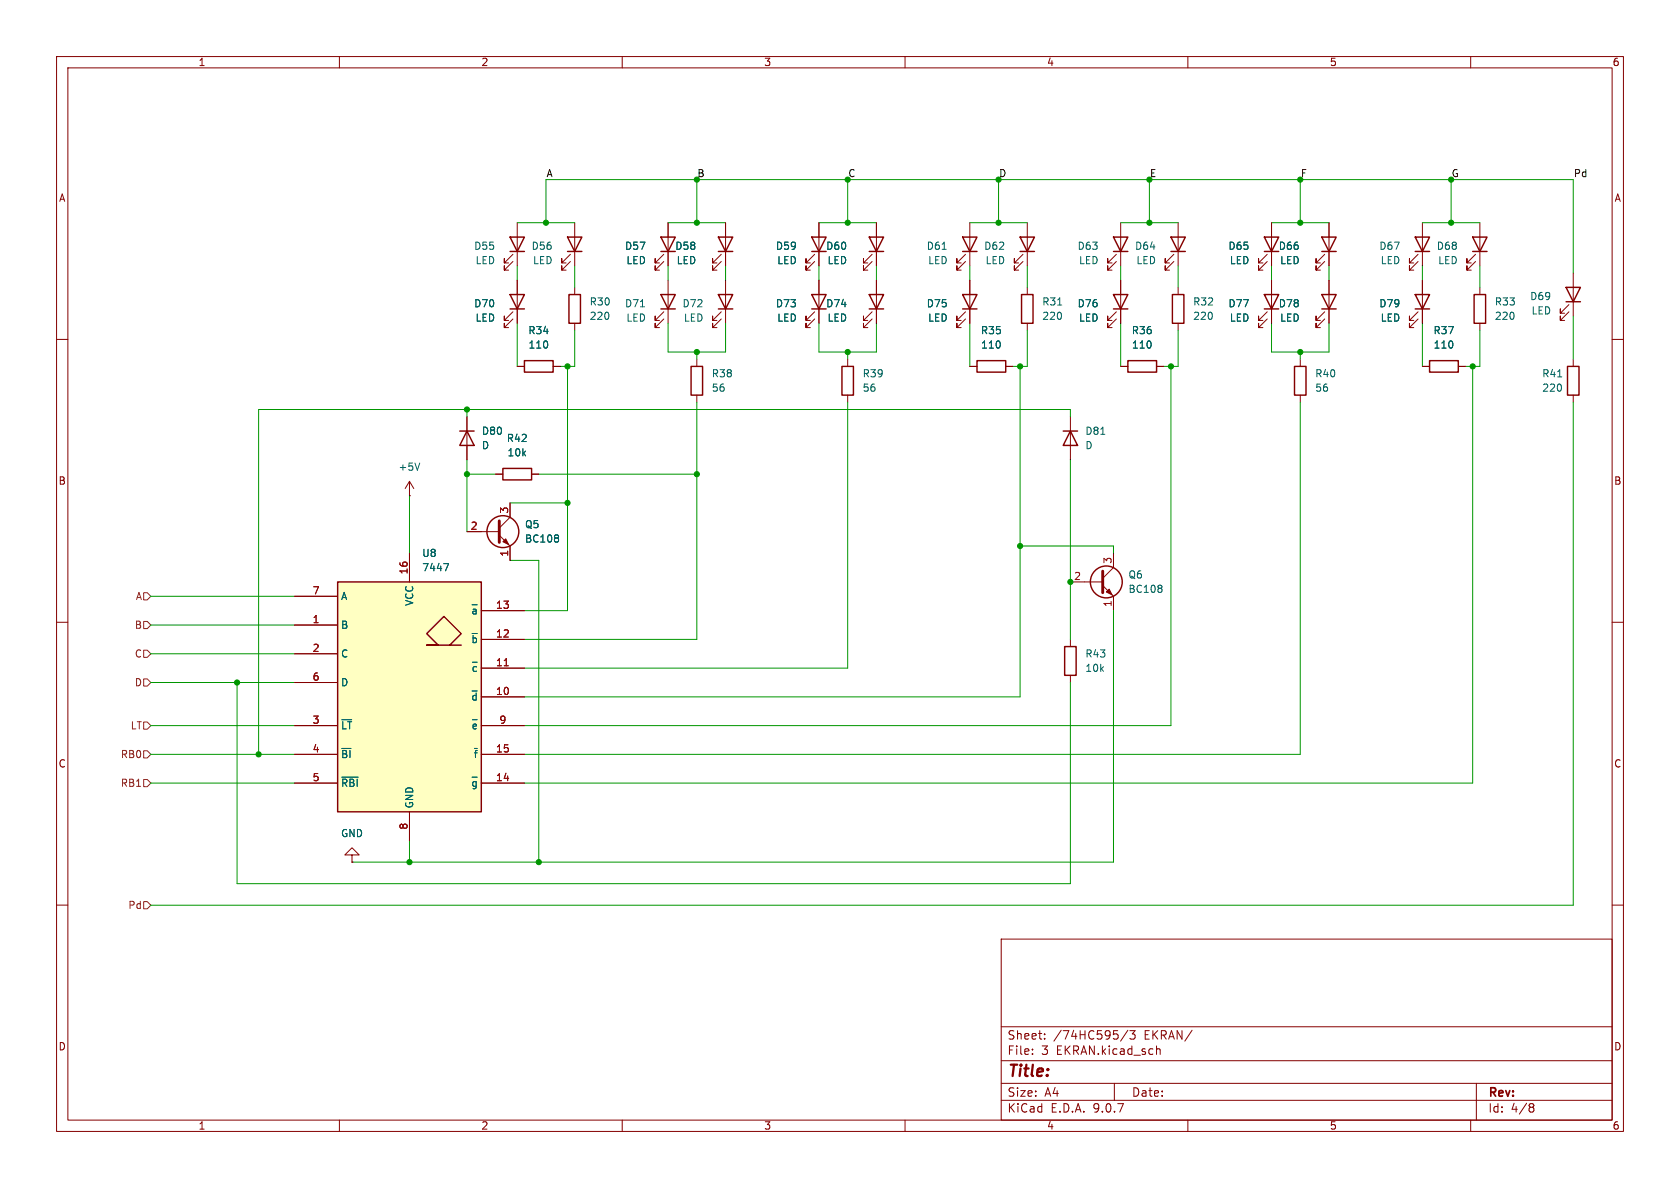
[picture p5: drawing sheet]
<svg xmlns="http://www.w3.org/2000/svg" width="297mm" height="210mm" viewBox="0 0 297 210" stroke-linecap="round" stroke-linejoin="round" font-family="sans-serif">
<g fill="none" stroke="#840000" stroke-width=".18">
<path d="M10 10h277v190h-277zM12 12h273v186h-273zM60 10v2M110 10v2M160 10v2M210 10v2M260 10v2M154.9 39.4v7.6M171.4 39.4v7.6M198.1 39.4v7.6M127.5 56.4l-1.5 1.5v-.7v.7h.7M127.5 55.1l-1.5 1.5v-.7v.7h.7"/>
<path d="M128.3 49.5v7.7M144 56.4l-1.5 1.5v-.7v.7h.8M144 55.1l-1.5 1.5v-.7v.7h.8M144.8 49.5v7.7M154.2 46.2l-1.5 1.6v-.8v.8h.7M154.2 45l-1.5 1.5v-.8v.8h.7M170.7 46.2l-1.5 1.6v-.8v.8h.7M170.7 45l-1.5 1.5v-.8v.8h.7M197.4 46.2l-1.6 1.6v-.8v.8h.8M197.4 45l-1.6 1.5v-.8v.8h.8M10 60h2M189.2 73.7v7.6"/>
<path d="M285 60h2M196.8 97.8v2.5l-1.9 1.9M10 110h2M189.2 102.9h5.7M189.2 113v1.3M189.2 119.4v1.3M194.9 103.5l1.9 1.9v2.6M285 110h2M10 160h2M177 166h108v32h-108zM285 160h2M60 198v2"/>
<path d="M110 198v2M160 198v2M177 194.5h108M177 191.5h108M177 187.5h108M177 181.5h108M182.5 186.3v.1M182.5 185.5v.1M184.7 183.6v.1M184.7 182.8v.1M197 191.5v3M199.4 182.1l-1.3 2"/>
<path d="M199.7 182.2h1l-.5 .6 .4 .1v.7l-.2 .1h-.4l-.3-.1M204.5 185.5l.2-.1 .3 .1 .1 .9M210 198v2M260 198v2M261 191.5v6.5M270.6 195.1l.4 .1 .2 .2-.3 .3M270.6 195.7h.3M270.9 195.7l.2 .2 .1 .4-.2 .2-.4 .1"/>
</g>
<g fill="none" stroke="#840000" stroke-width=".25">
<path d="M127 52.1h2.5l-1.2 2.5zM127 54.6h2.5M143.5 52.1h2.5l-1.2 2.5zM143.5 54.6h2.5M153.7 41.9h2.5l-1.3 2.6zM153.7 44.5h2.5M170.2 41.9h2.5l-1.3 2.6zM170.2 44.5h2.5M196.8 41.9h2.6l-1.3 2.6zM196.8 44.5h2.6M188 76.2h2.5M189.2 76.2l1.3 2.5h-2.5z"/>
<path d="M188.2 114.3h2v5.1h-2z"/>
<circle cx="195.6" cy="102.9" r="2.82"/>
</g>
<path d="M166.6 44.1h.7M194.6 76.8h.7M205.3 103.5l.1 .2-.1 .2M205.3 104.1l.1 .1-.1 .5" fill="none" stroke="#006464" stroke-width=".18"/>
<path d="M194.9 101v3.8" fill="none" stroke="#840000" stroke-width=".51"/>
<path d="M195.6 104.6l.5-.5 .5 1.1z" fill="#840000" stroke="#840000" stroke-width=".18"/>
<g fill="#ffffc2">
<path d="M59.7 102.9h25.4v40.6h-25.4z"/>
<path d="M75.4 112l3.1-3 3 3-2 2h2h-6.1h2.1z"/>
</g>
<g fill="none" stroke="#840000" stroke-width=".25">
<path d="M90.2 41.9h2.5l-1.3 2.6zM90.2 52.1h2.5l-1.3 2.5zM90.2 44.5h2.5M90.2 54.6h2.5M100.3 41.9h2.6l-1.3 2.6zM100.3 44.5h2.6M100.6 52.1h2v5.1h-2zM116.8 41.9h2.6l-1.3 2.6zM116.8 52.1h2.6l-1.3 2.5zM116.8 44.5h2.6M116.8 54.6h2.6M127 41.9h2.5l-1.2 2.6z"/>
<path d="M127 44.5h2.5M143.5 41.9h2.5l-1.2 2.6zM143.5 44.5h2.5M153.7 52.1h2.5l-1.3 2.5zM153.7 54.6h2.5M170.2 52.1h2.5l-1.3 2.5zM170.2 54.6h2.5M180.3 41.9h2.6l-1.3 2.6zM180.3 44.5h2.6M180.6 52.1h2v5.1h-2zM196.8 52.1h2.6l-1.3 2.5zM196.8 54.6h2.6"/>
<path d="M207 41.9h2.5l-1.2 2.6zM207 44.5h2.5M207.3 52.1h2v5.1h-2zM223.5 52.1h2.6l-1.3 2.5zM223.5 41.9h2.6l-1.3 2.6zM223.5 44.5h2.6M223.5 54.6h2.6M233.7 52.1h2.5l-1.3 2.5zM233.7 41.9h2.5l-1.3 2.6zM233.7 44.5h2.5M233.7 54.6h2.5M250.2 52.1h2.5l-1.2 2.5z"/>
<path d="M250.2 41.9h2.5l-1.2 2.6zM250.2 44.5h2.5M250.2 54.6h2.5M260.3 41.9h2.6l-1.3 2.6zM260.3 44.5h2.6M260.6 52.1h2v5.1h-2zM276.9 50.8h2.5l-1.3 2.5zM276.9 53.3h2.5M81.3 76.2h2.5M82.5 76.2l1.3 2.5h-2.5zM92.7 63.8h5.1v2h-5.1zM122.2 64.8h2v5.1h-2z"/>
<path d="M148.8 64.8h2.1v5.1h-2.1zM172.7 63.8h5.1v2h-5.1zM199.4 63.8h5.1v2h-5.1zM228.9 64.8h2v5.1h-2zM252.7 63.8h5.1v2h-5.1zM277.1 64.8h2v5.1h-2zM88.9 82.8h5.1v2h-5.1zM59.7 102.9h25.4v40.6h-25.4zM79.5 114l2-2-3-3-3.1 3 2.1 2h-2.1h6.1"/>
<circle cx="88.9" cy="94" r="2.82"/>
</g>
<g fill="none" stroke="#840000" stroke-width=".18">
<path d="M91.4 39.4v7.6M101.6 39.4v7.6M118.1 39.4v7.6M128.3 39.4v7.6M144.8 39.4v7.6M154.9 39.4v2.5M181.6 39.4v7.6M208.3 39.4v7.6M224.8 39.4v7.6M234.9 39.4v7.6M251.5 39.4v7.6M261.6 39.4v7.6"/>
<path d="M90.7 46.2l-1.5 1.6v-.8v.8h.7M90.7 45l-1.5 1.5v-.8v.8h.7M90.7 56.4l-1.5 1.5v-.7v.7h.7M90.7 55.1l-1.5 1.5v-.7v.7h.7M91.4 49.5v7.7M100.8 46.2l-1.5 1.6v-.8v.8h.8M100.8 45l-1.5 1.5v-.8v.8h.8M101.6 50.8v1.3M101.6 57.2v1.2M117.3 46.2l-1.5 1.6v-.8v.8h.8M117.3 45l-1.5 1.5v-.8v.8h.8M117.3 56.4l-1.5 1.5v-.7v.7h.8"/>
<path d="M117.3 55.1l-1.5 1.5v-.7v.7h.8M118.1 49.5v7.7M127.5 46.2l-1.5 1.6v-.8v.8h.7M127.5 45l-1.5 1.5v-.8v.8h.7M144 46.2l-1.5 1.6v-.8v.8h.8M144 45l-1.5 1.5v-.8v.8h.8M144.8 49.5v2.6M144.8 54.6v2.6M154.2 56.4l-1.5 1.5v-.7v.7h.7M154.2 55.1l-1.5 1.5v-.7v.7h.7M154.9 44.5v2.5M154.9 49.5v7.7"/>
<path d="M170.7 56.4l-1.5 1.5v-.7v.7h.7M170.7 55.1l-1.5 1.5v-.7v.7h.7M171.4 49.5v7.7M180.8 46.2l-1.5 1.6v-.8v.8h.8M180.8 45l-1.5 1.5v-.8v.8h.8M181.6 50.8v1.3M181.6 57.2v1.2M197.4 56.4l-1.6 1.5v-.7v.7h.8M197.4 55.1l-1.6 1.5v-.7v.7h.8M198.1 49.5v7.7M207.5 46.2l-1.5 1.6v-.8v.8h.8M207.5 45l-1.5 1.5v-.8v.8h.8"/>
<path d="M208.3 50.8v1.3M208.3 57.2v1.2M224 56.4l-1.5 1.5v-.7v.7h.8M224 55.1l-1.5 1.5v-.7v.7h.8M224 46.2l-1.5 1.6v-.8v.8h.8M224 45l-1.5 1.5v-.8v.8h.8M224.8 49.5v7.7M234.2 56.4l-1.5 1.5v-.7v.7h.7M234.2 55.1l-1.5 1.5v-.7v.7h.7M234.2 46.2l-1.5 1.6v-.8v.8h.7M234.2 45l-1.5 1.5v-.8v.8h.7M234.9 49.5v7.7"/>
<path d="M250.7 56.4l-1.5 1.5v-.7v.7h.7M250.7 55.1l-1.5 1.5v-.7v.7h.7M250.7 46.2l-1.5 1.6v-.8v.8h.7M250.7 45l-1.5 1.5v-.8v.8h.7M251.5 49.5v7.7M260.9 46.2l-1.6 1.6v-.8v.8h.8M260.9 45l-1.6 1.5v-.8v.8h.8M261.6 50.8v1.3M261.6 57.2v1.2M277.4 55.1l-1.6 1.5v-.7v.7h.8M277.4 53.8l-1.6 1.6v-.8v.8h.8M278.1 48.3v7.6"/>
<path d="M82.5 73.7v7.6M91.4 64.8h1.3M97.8 64.8h1.3M123.2 63.5v1.3M123.2 69.9v1.2M149.9 63.5v1.3M149.9 69.9v1.2M171.4 64.8h1.3M177.8 64.8h1.3M198.1 64.8h1.3M204.5 64.8h1.2M229.9 63.5v1.3"/>
<path d="M229.9 69.9v1.2M251.5 64.8h1.2M257.8 64.8h1.3M278.1 63.5v1.3M278.1 69.9v1.2M72.4 87.6h.1M72.4 85.1v2.5M72.4 97.8v5.1M72.4 85.1l-.8 1.3M72.4 85.1l.8 1.3M82.5 94h5.8M87.6 83.8h1.3"/>
<path d="M88.3 94.6l1.9 1.9v2.6M90.2 88.9v2.5l-1.9 1.9M94 83.8h1.2M52.1 105.4h7.6M52.1 110.5h7.6M52.1 115.6h7.6M85.1 108h7.6M85.1 113h7.6M85.1 118.1h7.6M52.1 120.7h7.6M52.1 128.3h7.6M52.1 133.4h7.6"/>
<path d="M52.1 138.4h7.6M85.1 128.3h7.6M85.1 133.4h7.6M85.1 138.4h7.6M85.1 123.2h7.6M62.2 151.1h1.3l-1.3-1.2-1.2 1.2h1.2v1.3M62.2 152.4h.1M72.4 143.5v5.1"/>
</g>
<g fill="none" stroke="#006464" stroke-width=".18">
<path d="M113.2 54.2h.7M187 53.9h.7M275.4 66.6h.7M74.2 81.9l-.4 1.2M78.5 99.6h.8l-.5 1.3M98.6 94.6l.1 .2-.1 .2M98.6 95.2l.1 .1-.1 .5M83.5 106.9h.9M83.5 112h.9M83.5 117.1h.9M60.4 127.2h1.8M60.4 132.3h1.6"/>
<path d="M60.4 137.4h2.9M83.5 137.4h.9M83.5 122.1h.9M83.5 127.2h.9"/>
</g>
<path d="M89.1 117.7h.8" fill="none" stroke="#a90000" stroke-width=".18"/>
<path d="M88.3 92.1v3.8" fill="none" stroke="#840000" stroke-width=".51"/>
<path d="M88.9 95.8l.5-.5 .5 1z" fill="#840000" stroke="#840000" stroke-width=".18"/>
<path d="M25.4 109.9h.6l.7 .6-.7 .6h-.6zM25.4 104.8h.6l.7 .6-.7 .6h-.6zM25.4 114.9h.6l.7 .7-.7 .6h-.6zM25.4 120h.6l.7 .7-.7 .6h-.6zM25.4 137.8h.6l.7 .6-.7 .7h-.6zM25.4 132.7h.6l.7 .7-.7 .6h-.6zM25.4 127.6h.6l.7 .7-.7 .6h-.6zM25.4 159.4h.6l.7 .6-.7 .7h-.6z" fill="none" stroke="#725600" stroke-width=".18"/>
<g fill="none" stroke="#009600" stroke-width=".18">
<path d="M91.4 39.4h10.2M96.5 39.4v-7.6h181.6v16.5M118.1 39.4h10.2M123.2 31.8v7.6M144.8 39.4h10.1M149.9 31.8v7.6M171.4 39.4h10.2M176.5 31.8v7.6M198.1 39.4h10.2M203.2 31.8v7.6M224.8 39.4h10.1M229.9 31.8v7.6"/>
<path d="M251.5 39.4h10.1M256.5 31.8v7.6M91.4 47v2.5M91.4 57.2v7.6M101.6 47v3.8M101.6 58.4v6.4h-2.5M118.1 57.2v5h10.2v-5M118.1 47v2.5M128.3 47v2.5M144.8 57.2v5h10.1v-5M144.8 47v2.5M154.9 47v2.5"/>
<path d="M171.4 47v2.5M171.4 57.2v7.6M181.6 58.4v6.4h-2.5M181.6 47v3.8M198.1 47v2.5M198.1 57.2v7.6M208.3 58.4v6.4h-2.6M208.3 47v3.8M224.8 57.2v5h10.1v-5M224.8 47v2.5M234.9 47v2.5M251.5 47v2.5"/>
<path d="M251.5 57.2v7.6M261.6 58.4v6.4h-2.5M261.6 47v3.8M278.1 55.9v7.6M82.5 72.4v1.3M100.3 64.8v43.2h-7.6M123.2 62.2v1.3M123.2 71.1v41.9h-30.5M149.9 62.2v1.3M149.9 71.1v47h-57.2M180.3 64.8v58.4h-87.6M189.2 73.7v-1.3h-143.5v61"/>
<path d="M207 64.8v63.5h-114.3M229.9 71.1v62.3h-137.2M229.9 62.2v1.3M260.3 64.8v73.6h-167.6M278.1 71.1v88.9h-251.4M72.4 87.6v10.2M82.5 83.8h5.1M82.5 81.3v12.7M90.2 99.1h5v53.3M90.2 88.9h10.1M95.2 83.8h28M180.3 96.5h16.5v1.3"/>
<path d="M189.2 81.3v31.7M26.7 110.5h25.4M26.7 105.4h25.4M26.7 115.6h25.4M196.8 108v44.4h-134.6M26.7 138.4h25.4M26.7 133.4h25.4M26.7 120.7h25.4M26.7 128.3h25.4M41.9 120.7v35.5h147.3v-35.5M72.4 148.6v3.8"/>
</g>
<g fill="#009600" stroke="#009600" stroke-width=".18">
<circle cx="72.4" cy="152.4" r=".46"/>
<circle cx="45.7" cy="133.4" r=".46"/>
<circle cx="123.2" cy="62.2" r=".46"/>
<circle cx="123.2" cy="83.8" r=".46"/>
<circle cx="100.3" cy="64.8" r=".46"/>
<circle cx="95.2" cy="152.4" r=".46"/>
<circle cx="82.5" cy="72.4" r=".46"/>
<circle cx="100.3" cy="88.9" r=".46"/>
<circle cx="82.5" cy="83.8" r=".46"/>
<circle cx="41.9" cy="120.7" r=".46"/>
<circle cx="180.3" cy="64.8" r=".46"/>
<circle cx="180.3" cy="96.5" r=".46"/>
<circle cx="176.5" cy="39.4" r=".46"/>
<circle cx="149.9" cy="31.8" r=".46"/>
<circle cx="149.9" cy="39.4" r=".46"/>
<circle cx="96.5" cy="39.4" r=".46"/>
<circle cx="149.9" cy="62.2" r=".46"/>
<circle cx="123.2" cy="39.4" r=".46"/>
<circle cx="123.2" cy="31.8" r=".46"/>
<circle cx="256.5" cy="31.8" r=".46"/>
<circle cx="256.5" cy="39.4" r=".46"/>
<circle cx="229.9" cy="62.2" r=".46"/>
<circle cx="229.9" cy="39.4" r=".46"/>
<circle cx="229.9" cy="31.8" r=".46"/>
<circle cx="260.3" cy="64.8" r=".46"/>
<circle cx="176.5" cy="31.8" r=".46"/>
<circle cx="203.2" cy="31.8" r=".46"/>
<circle cx="189.2" cy="102.9" r=".46"/>
<circle cx="207" cy="64.8" r=".46"/>
<circle cx="203.2" cy="39.4" r=".46"/>
</g>
<text font-size="2.8" fill="#840000" x="178" y="190.9">Title:</text>
<g font-size="2.1" fill="#840000">
<text x="178" y="184">Sheet:</text>
<text x="186.2" y="184">/74HC595/3</text>
<text x="202.3" y="184">EKRAN/</text>
<text x="178" y="186.7">File:</text>
<text x="184.1" y="186.7">3</text>
<text x="186.8" y="186.7">EKRAN.kicad_sch</text>
<text x="178" y="196.9">KiCad</text>
<text x="178" y="194.1">Size:</text>
<text x="184.7" y="194.1">A4</text>
<text x="185.7" y="196.9">E.D.A.</text>
<text x="193.3" y="196.9">9.0.7</text>
<text x="200" y="194.1">Date:</text>
<text x="263" y="194.3">Rev:</text>
<text x="263" y="196.9">Id:</text>
<text x="267.1" y="196.9">4/8</text>
</g>
<g font-size="1.8" fill="#840000">
<text x="35" y="11.9">1</text>
<text x="85" y="11.9">2</text>
<text x="135" y="11.9">3</text>
<text x="185" y="11.9">4</text>
<text x="235" y="11.9">5</text>
<text x="285" y="11.9">6</text>
<text x="10.3" y="35.9">A</text>
<text x="285.3" y="35.9">A</text>
<text x="10.3" y="85.9">B</text>
<text x="285.3" y="85.9">B</text>
<text x="10.3" y="135.9">C</text>
<text x="285.3" y="135.9">C</text>
<text x="10.3" y="185.9">D</text>
<text x="285.3" y="185.9">D</text>
<text x="35" y="199.9">1</text>
<text x="85" y="199.9">2</text>
<text x="135" y="199.9">3</text>
<text x="185" y="199.9">4</text>
<text x="235" y="199.9">5</text>
<text x="285" y="199.9">6</text>
</g>
<g font-size="1.8" fill="#0f0f0f">
<text x="96.5" y="31.4">A</text>
<text x="123.2" y="31.4">B</text>
<text x="149.9" y="31.4">C</text>
<text x="176.5" y="31.4">D</text>
<text x="203.2" y="31.4">E</text>
<text x="229.9" y="31.4">F</text>
<text x="256.5" y="31.4">G</text>
<text x="278.1" y="31.4">Pd</text>
</g>
<g font-size="1.8" fill="#006464">
<text x="83.7" y="44.4">D55</text>
<text x="84" y="46.9">LED</text>
<text x="93.9" y="44.4">D56</text>
<text x="94.1" y="46.9">LED</text>
<text x="110.4" y="44.4">D57</text>
<text x="110.6" y="46.9">LED</text>
<text x="119.3" y="44.4">D58</text>
<text x="119.5" y="46.9">LED</text>
<text x="137.1" y="44.4">D59</text>
<text x="137.3" y="46.9">LED</text>
<text x="146" y="44.4">D60</text>
<text x="146.2" y="46.9">LED</text>
<text x="163.7" y="44.4">D61</text>
<text x="164" y="46.9">LED</text>
<text x="173.9" y="44.4">D62</text>
<text x="174.1" y="46.9">LED</text>
<text x="190.4" y="44.4">D63</text>
<text x="190.6" y="46.9">LED</text>
<text x="200.6" y="44.4">D64</text>
<text x="200.8" y="46.9">LED</text>
<text x="217.1" y="44.4">D65</text>
<text x="217.3" y="46.9">LED</text>
<text x="226" y="44.4">D66</text>
<text x="226.2" y="46.9">LED</text>
<text x="243.7" y="44.4">D67</text>
<text x="244" y="46.9">LED</text>
<text x="253.9" y="44.4">D68</text>
<text x="254.1" y="46.9">LED</text>
<text x="270.4" y="53.3">D69</text>
<text x="83.7" y="54.5">D70</text>
<text x="84" y="57.1">LED</text>
<text x="93.3" y="59.3">R34</text>
<text x="104.1" y="56.7">220</text>
<text x="104.1" y="54.2">R30</text>
<text x="110.4" y="54.5">D71</text>
<text x="110.6" y="57.1">LED</text>
<text x="120.6" y="54.5">D72</text>
<text x="120.8" y="57.1">LED</text>
<text x="137.1" y="54.5">D73</text>
<text x="137.3" y="57.1">LED</text>
<text x="146" y="54.5">D74</text>
<text x="146.2" y="57.1">LED</text>
<text x="163.7" y="54.5">D75</text>
<text x="164" y="57.1">LED</text>
<text x="173.3" y="59.3">R35</text>
<text x="184.2" y="56.7">220</text>
<text x="184.2" y="54.2">R31</text>
<text x="190.4" y="54.5">D76</text>
<text x="190.6" y="57.1">LED</text>
<text x="200" y="59.3">R36</text>
<text x="210.8" y="56.7">220</text>
<text x="210.8" y="54.2">R32</text>
<text x="217.1" y="54.5">D77</text>
<text x="217.3" y="57.1">LED</text>
<text x="226" y="54.5">D78</text>
<text x="226.2" y="57.1">LED</text>
<text x="243.7" y="54.5">D79</text>
<text x="244" y="57.1">LED</text>
<text x="253.3" y="59.3">R37</text>
<text x="264.2" y="56.7">220</text>
<text x="264.2" y="54.2">R33</text>
<text x="270.7" y="55.8">LED</text>
<text x="93.3" y="61.8">110</text>
<text x="173.3" y="61.8">110</text>
<text x="200" y="61.8">110</text>
<text x="253.4" y="61.8">110</text>
<text x="125.7" y="66.9">R38</text>
<text x="125.7" y="69.4">56</text>
<text x="152.4" y="66.9">R39</text>
<text x="152.4" y="69.4">56</text>
<text x="232.4" y="66.9">R40</text>
<text x="232.4" y="69.4">56</text>
<text x="272.6" y="69.4">220</text>
<text x="272.6" y="66.9">R41</text>
<text x="85.1" y="77.1">D80</text>
<text x="191.8" y="77.1">D81</text>
<text x="70.4" y="83.4">+5V</text>
<text x="85.1" y="79.6">D</text>
<text x="89.5" y="78.3">R42</text>
<text x="89.6" y="80.9">10k</text>
<text x="191.8" y="79.6">D</text>
<text x="92.7" y="93.6">Q5</text>
<text x="74.5" y="98.7">U8</text>
<text x="74.5" y="101.2">7447</text>
<text x="92.7" y="96.1">BC108</text>
<text x="60.2" y="106.3">A</text>
<text x="73.3" y="107.2" transform="rotate(-90 73.3 107.2)">VCC</text>
<text x="199.4" y="105">BC108</text>
<text x="199.4" y="102.5">Q6</text>
<text x="60.2" y="111.4">B</text>
<text x="83.2" y="108.8">~{a}</text>
<text x="83.2" y="113.9">~{b}</text>
<text x="60.2" y="116.4">C</text>
<text x="83.3" y="119">~{c}</text>
<text x="191.8" y="119">10k</text>
<text x="191.8" y="116.4">R43</text>
<text x="60.2" y="121.5">D</text>
<text x="83.2" y="124.1">~{d}</text>
<text x="60.2" y="129.1">~{LT}</text>
<text x="83.3" y="129.1">~{e}</text>
<text x="60.2" y="134.2">~{BI}</text>
<text x="83.7" y="134.2">~{f}</text>
<text x="60.2" y="139.3">~{RBI}</text>
<text x="73.3" y="143" transform="rotate(-90 73.3 143)">GND</text>
<text x="83.2" y="139.3">~{g}</text>
<text x="60.2" y="148.2">GND</text>
</g>
<g font-size="1.8" fill="#a90000">
<text x="83.1" y="93.7">2</text>
<text x="89.9" y="90.9" transform="rotate(-90 89.9 90.9)">3</text>
<text x="72.1" y="101.6" transform="rotate(-90 72.1 101.6)">16</text>
<text x="89.9" y="98.5" transform="rotate(-90 89.9 98.5)">1</text>
<text x="196.6" y="99.8" transform="rotate(-90 196.6 99.8)">3</text>
<text x="55.2" y="105.2">7</text>
<text x="87.6" y="107.7">13</text>
<text x="189.8" y="102.6">2</text>
<text x="196.6" y="107.4" transform="rotate(-90 196.6 107.4)">1</text>
<text x="55.2" y="110.2">1</text>
<text x="87.6" y="112.8">12</text>
<text x="55.2" y="115.3">2</text>
<text x="87.6" y="117.9">11</text>
<text x="55.2" y="120.4">6</text>
<text x="87.6" y="122.9">10</text>
<text x="55.2" y="128">3</text>
<text x="88.2" y="128">9</text>
<text x="55.2" y="133.1">4</text>
<text x="87.6" y="133.1">15</text>
<text x="55.2" y="138.2">5</text>
<text x="87.6" y="138.2">14</text>
<text x="72.1" y="146.8" transform="rotate(-90 72.1 146.8)">8</text>
</g>
<g font-size="1.8" fill="#725600">
<text x="23.9" y="106.3">A</text>
<text x="23.7" y="111.4">B</text>
<text x="23.7" y="116.4">C</text>
<text x="23.7" y="121.5">D</text>
<text x="23" y="129.1">LT</text>
<text x="21.3" y="134.2">RB0</text>
<text x="21.3" y="139.3">RB1</text>
<text x="22.6" y="160.9">Pd</text>
</g>
</svg>
